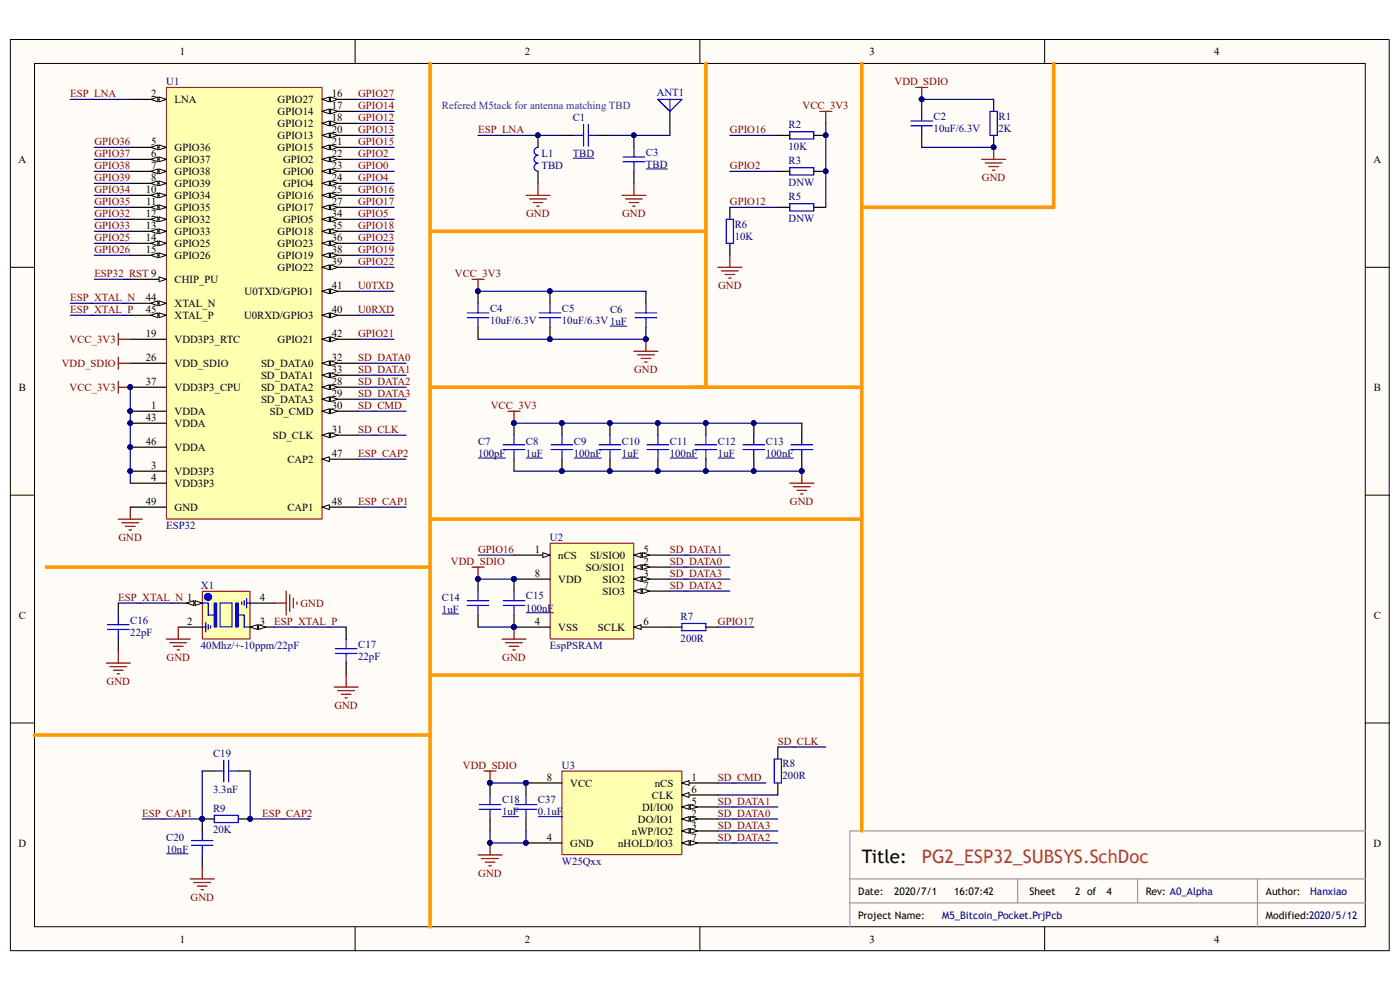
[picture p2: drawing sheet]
<svg xmlns="http://www.w3.org/2000/svg" width="297mm" height="210mm" viewBox="0 0 297 210" stroke-linecap="round" stroke-linejoin="round" font-family="sans-serif">
<path d="M2.2 8.4h292.5v193.3h-292.5z" fill="#fffcf8"/>
<path d="M2.2 8.4h292.5v193.3h-292.5z" fill="none" stroke="#000" stroke-width=".21"/>
<path d="M7.4 13.5h282.2v183.1h-282.2z" fill="#fffcf8"/>
<g fill="none" stroke="#000" stroke-width=".21">
<path d="M7.3 13.5h282.3v183.1h-282.3zM75.3 8.4v5.1M148.5 8.4v5.1M221.6 8.4v5.1M2.2 56.7h5.1M289.7 56.7h5.1M2.2 105h5.1M289.7 105h5.1M2.2 153.4h5.1M289.7 153.4h5.1M75.3 196.6v5.1M148.5 196.6v5.1"/>
<path d="M221.6 196.6v5.1"/>
</g>
<path d="M25.1 80.9v2.5M25.1 82.1h2.5M25.1 110.1h5.1M25.9 110.9h3.5M26.6 111.7h2.1M27.4 112.4h.5M27.6 107.6v2.5" fill="none" stroke="#800000" stroke-width=".25"/>
<circle cx="27.6" cy="82.1" r=".48" fill="#000080" stroke="#000080" stroke-width=".21"/>
<path d="M43 125.5h10v10.1h-10z" fill="#ffffb0"/>
<path d="M42.9 125.4h10.1v10.2h-10.1z" fill="none" stroke="#800000" stroke-width=".21"/>
<circle cx="44.1" cy="126.6" r=".74" fill="#00f" stroke="#00f" stroke-width=".25"/>
<path d="M42.9 127.9h.1M44.2 130.5h1.3M50.5 130.5h1.3M53.1 133h.1" fill="none" stroke="#00f" stroke-width=".25"/>
<path d="M46.7 127.9h2.5v5.1h-2.5z" fill-rule="evenodd" fill="#ffffb0" stroke="#00f" stroke-width=".25"/>
<path d="M42.9 127.9h1.3v2.6M51.8 130.5v2.5h1.3" fill="none" stroke="#00f" stroke-width=".25"/>
<path d="M45.5 127.9h.5v5.1h-.5z" fill-rule="evenodd" fill="#00f"/>
<path d="M45.5 127.9h.5v5.1h-.5z" fill="none" stroke="#00f" stroke-width=".25"/>
<path d="M50 127.9h.5v5.1h-.5z" fill-rule="evenodd" fill="#00f"/>
<path d="M42.9 133h.8M43.7 132v2M44.2 132.5v1M44.7 132.8v.5M50 127.9h.5v5.1h-.5zM51.3 127.7v.5M51.8 127.4v1M52.3 126.9v2.1M52.3 127.9h.8" fill="none" stroke="#00f" stroke-width=".25"/>
<path d="M37.8 127.9h5.1" fill="none" stroke="#000" stroke-width=".25"/>
<path d="M41.4 127.4l1.5 .5-1.5 .5z" fill="#fffcf8"/>
<path d="M41.4 127.4l1.5 .5-1.5 .5z" fill="none" stroke="#000" stroke-width=".21"/>
<path d="M39.6 127.9l1.5-.5v1z" fill="#fffcf8"/>
<path d="M39.6 127.9l1.5-.5v1z" fill="none" stroke="#000" stroke-width=".21"/>
<path d="M37.8 133h5.1M53.1 133h5.1" fill="none" stroke="#000" stroke-width=".25"/>
<path d="M53.1 133l1.5-.5v1z" fill="#fffcf8"/>
<path d="M53.1 133l1.5-.5v1z" fill="none" stroke="#000" stroke-width=".21"/>
<path d="M54.9 132.5l1.5 .5-1.5 .5z" fill="#fffcf8"/>
<path d="M54.9 132.5l1.5 .5-1.5 .5z" fill="none" stroke="#000" stroke-width=".21"/>
<g fill="none" stroke="#000" stroke-width=".25">
<path d="M114.1 28.7v2.6M114.1 36.4v2.5M119.2 28.7h2.6M126.9 28.7h2.5M134.5 28.7v2.6M134.5 36.4v2.5M137 61.8v2.5M137 69.4v2.6M109 89.8v2.5M109 97.4v2.6M119.2 89.8v2.5M119.2 97.4v2.6"/>
<path d="M129.4 89.8v2.5M129.4 97.4v2.6M25.1 127.9v2.6M25.1 135.6v2.5M53.1 127.9h5.1M73.4 133v2.6M73.4 140.7v2.5M42.9 163.6h2.6M45.5 173.7h-2.6v2.6M50.5 163.6h2.6M50.5 173.7h2.6M42.9 181.4v2.5"/>
</g>
<g fill="none" stroke="#00f" stroke-width=".25">
<path d="M114.1 31.3a.83 .83 0 0 0-.8 .8 .83 .83 0 0 0 .8 .8M114.1 33a.83 .83 0 0 0-.8 .8 .83 .83 0 0 0 .8 .8 .84 .84 0 0 0-.8 .9 .84 .84 0 0 0 .8 .8M121.8 28.7h2M123.8 26.4v4.6M124.8 28.7h2.1M124.8 26.4v4.6M132.2 33.3h4.6M132.2 34.3h4.6M134.5 31.3v2M134.5 34.3v2.1M134.7 66.4h4.6M134.7 67.4h4.6"/>
<path d="M137 64.3v2.1M137 67.4v2M106.8 94.4h4.5M106.8 95.4h4.5M109 92.3v2.1M109 95.4v2M116.9 94.4h4.6M116.9 95.4h4.6M119.2 92.3v2.1M119.2 95.4v2M127.1 94.4h4.6M127.1 95.4h4.6"/>
<path d="M129.4 92.3v2.1M129.4 95.4v2M22.8 133.5h4.6M22.8 132.5h4.6M25.1 130.5v2M25.1 133.5v2.1M71.1 138.6h4.6M71.1 137.6h4.6M73.4 135.6v2M73.4 138.6v2.1M40.6 178.3h4.6M40.6 179.3h4.6"/>
<path d="M42.9 176.3v2M42.9 179.3v2.1M45.5 163.6h2M45.5 173h5v1.5h-5zM47.5 161.3v4.5M48.5 163.6h2M48.5 161.3v4.5"/>
</g>
<g fill="none" stroke="#800000" stroke-width=".25">
<path d="M194.3 18.5h2.5M195.5 18.5v2.6M114.1 38.9v2.5M134.5 38.9v2.5M208.3 33.8h5.1M209 34.6h3.6M209.8 35.3h2M210.6 36.1h.5M210.8 31.3v2.5M100.1 59.2h2.6M101.4 59.2v2.6M111.6 41.4h5.1"/>
<path d="M112.4 42.2h3.5M113.1 43h2.1M113.9 43.7h.5M131.9 41.4h5.1M132.7 42.2h3.6M133.5 43h2M134.2 43.7h.5M134.5 74.5h5.1M135.3 75.3h3.5M136 76h2.1M136.8 76.8h.5M137 72v2.5"/>
<path d="M170.1 100v2.5M167.6 102.5h5M168.3 103.3h3.6M169.1 104h2M169.8 104.8h.6M25.1 138.1v2.6M35.3 135.6h5.1M36 136.3h3.6M36.8 137.1h2M37.6 137.9h.5M37.8 133v2.6M58.2 127.9h2.5"/>
<path d="M60.7 125.4v5.1M61.5 126.2v3.5M62.2 126.9v2.1M63 127.7v.5M22.6 140.7h5M23.3 141.4h3.6M24.1 142.2h2M24.8 142.9h.6M70.9 145.7h5.1M71.7 146.5h3.5M72.4 147.3h2.1M73.2 148h.5"/>
<path d="M73.4 143.2v2.5M104 178.8v2.6M40.4 186.5h5.1M41.1 187.2h3.6M41.9 188h2M42.7 188.7h.5M42.9 183.9v2.6M101.4 181.4h5.1M102.2 182.1h3.5M102.9 182.9h2.1M103.7 183.7h.5"/>
</g>
<g fill="#000080" stroke="#000080" stroke-width=".21">
<circle cx="114.1" cy="28.7" r=".48"/>
<circle cx="134.5" cy="28.7" r=".48"/>
<circle cx="103.9" cy="178.8" r=".48"/>
<circle cx="42.9" cy="173.7" r=".48"/>
<circle cx="53.1" cy="173.7" r=".48"/>
<circle cx="101.4" cy="61.8" r=".48"/>
<circle cx="137" cy="71.9" r=".48"/>
<circle cx="109" cy="89.8" r=".48"/>
<circle cx="119.2" cy="99.9" r=".48"/>
<circle cx="119.2" cy="89.8" r=".48"/>
<circle cx="129.4" cy="99.9" r=".48"/>
<circle cx="129.4" cy="89.8" r=".48"/>
<circle cx="195.5" cy="21.1" r=".48"/>
<circle cx="210.8" cy="31.2" r=".48"/>
<circle cx="170.1" cy="99.9" r=".48"/>
</g>
<path d="M121.5 33.6h4.6M137 35.9h4.6M129.4 69.2h3.6M101.4 97.2h5.9M111.6 97.2h3.6M121.8 97.2h5.8M35.3 181.1h4.7" fill="none" stroke="#000080" stroke-width=".21"/>
<path d="M35.3 18.6h33v91.5h-33z" fill="#ffffb0"/>
<path d="M35.3 18.5h33v91.6h-33z" fill="none" stroke="#800000" stroke-width=".21"/>
<path d="M27.6 21.1h7.7M27.6 87.2h7.7" fill="none" stroke="#000" stroke-width=".25"/>
<circle cx="27.6" cy="87.2" r=".48" fill="#000080" stroke="#000080" stroke-width=".21"/>
<path d="M33.7 20.6l1.6 .5-1.6 .5z" fill="#fffcf8"/>
<path d="M33.7 20.6l1.6 .5-1.6 .5z" fill="none" stroke="#000" stroke-width=".21"/>
<path d="M32 21.1l1.5-.5v1z" fill="#fffcf8"/>
<path d="M32 21.1l1.5-.5v1z" fill="none" stroke="#000" stroke-width=".21"/>
<path d="M27.6 31.3h7.7M27.6 100h7.7M27.6 102.5h7.7" fill="none" stroke="#000" stroke-width=".25"/>
<circle cx="27.6" cy="99.9" r=".48" fill="#000080" stroke="#000080" stroke-width=".21"/>
<path d="M33.7 30.8l1.6 .5-1.6 .5z" fill="#fffcf8"/>
<path d="M33.7 30.8l1.6 .5-1.6 .5z" fill="none" stroke="#000" stroke-width=".21"/>
<path d="M32 31.3l1.5-.5v1z" fill="#fffcf8"/>
<path d="M32 31.3l1.5-.5v1z" fill="none" stroke="#000" stroke-width=".21"/>
<path d="M27.6 33.8h7.7" fill="none" stroke="#000" stroke-width=".25"/>
<path d="M33.7 33.3l1.6 .5-1.6 .5z" fill="#fffcf8"/>
<path d="M33.7 33.3l1.6 .5-1.6 .5z" fill="none" stroke="#000" stroke-width=".21"/>
<path d="M32 33.8l1.5-.5v1z" fill="#fffcf8"/>
<path d="M32 33.8l1.5-.5v1z" fill="none" stroke="#000" stroke-width=".21"/>
<path d="M27.6 36.4h7.7" fill="none" stroke="#000" stroke-width=".25"/>
<path d="M33.7 35.8l1.6 .6-1.6 .5z" fill="#fffcf8"/>
<path d="M33.7 35.8l1.6 .6-1.6 .5z" fill="none" stroke="#000" stroke-width=".21"/>
<path d="M32 36.4l1.5-.6v1.1z" fill="#fffcf8"/>
<path d="M32 36.4l1.5-.6v1.1z" fill="none" stroke="#000" stroke-width=".21"/>
<path d="M27.6 38.9h7.7" fill="none" stroke="#000" stroke-width=".25"/>
<path d="M33.7 38.4l1.6 .5-1.6 .5z" fill="#fffcf8"/>
<path d="M33.7 38.4l1.6 .5-1.6 .5z" fill="none" stroke="#000" stroke-width=".21"/>
<path d="M32 38.9l1.5-.5v1z" fill="#fffcf8"/>
<path d="M32 38.9l1.5-.5v1z" fill="none" stroke="#000" stroke-width=".21"/>
<path d="M27.6 59.2h7.7" fill="none" stroke="#000" stroke-width=".25"/>
<path d="M33.7 58.7l1.6 .5-1.6 .6z" fill="#fffcf8"/>
<path d="M33.7 58.7l1.6 .5-1.6 .6z" fill="none" stroke="#000" stroke-width=".21"/>
<path d="M27.6 41.4h7.7" fill="none" stroke="#000" stroke-width=".25"/>
<path d="M33.7 40.9l1.6 .5-1.6 .5z" fill="#fffcf8"/>
<path d="M33.7 40.9l1.6 .5-1.6 .5z" fill="none" stroke="#000" stroke-width=".21"/>
<path d="M32 41.4l1.5-.5v1z" fill="#fffcf8"/>
<path d="M32 41.4l1.5-.5v1z" fill="none" stroke="#000" stroke-width=".21"/>
<path d="M27.6 44h7.7" fill="none" stroke="#000" stroke-width=".25"/>
<path d="M33.7 43.5l1.6 .5-1.6 .5z" fill="#fffcf8"/>
<path d="M33.7 43.5l1.6 .5-1.6 .5z" fill="none" stroke="#000" stroke-width=".21"/>
<path d="M32 44l1.5-.5v1z" fill="#fffcf8"/>
<path d="M32 44l1.5-.5v1z" fill="none" stroke="#000" stroke-width=".21"/>
<path d="M27.6 46.5h7.7" fill="none" stroke="#000" stroke-width=".25"/>
<path d="M33.7 46l1.6 .5-1.6 .5z" fill="#fffcf8"/>
<path d="M33.7 46l1.6 .5-1.6 .5z" fill="none" stroke="#000" stroke-width=".21"/>
<path d="M32 46.5l1.5-.5v1z" fill="#fffcf8"/>
<path d="M32 46.5l1.5-.5v1z" fill="none" stroke="#000" stroke-width=".21"/>
<path d="M27.6 49.1h7.7" fill="none" stroke="#000" stroke-width=".25"/>
<path d="M33.7 48.6l1.6 .5-1.6 .5z" fill="#fffcf8"/>
<path d="M33.7 48.6l1.6 .5-1.6 .5z" fill="none" stroke="#000" stroke-width=".21"/>
<path d="M32 49.1l1.5-.5v1z" fill="#fffcf8"/>
<path d="M32 49.1l1.5-.5v1z" fill="none" stroke="#000" stroke-width=".21"/>
<path d="M27.6 51.6h7.7" fill="none" stroke="#000" stroke-width=".25"/>
<path d="M33.7 51.1l1.6 .5-1.6 .5z" fill="#fffcf8"/>
<path d="M33.7 51.1l1.6 .5-1.6 .5z" fill="none" stroke="#000" stroke-width=".21"/>
<path d="M32 51.6l1.5-.5v1z" fill="#fffcf8"/>
<path d="M32 51.6l1.5-.5v1z" fill="none" stroke="#000" stroke-width=".21"/>
<path d="M27.6 54.2h7.7" fill="none" stroke="#000" stroke-width=".25"/>
<path d="M33.7 53.7l1.6 .5-1.6 .5z" fill="#fffcf8"/>
<path d="M33.7 53.7l1.6 .5-1.6 .5z" fill="none" stroke="#000" stroke-width=".21"/>
<path d="M32 54.2l1.5-.5v1z" fill="#fffcf8"/>
<path d="M32 54.2l1.5-.5v1z" fill="none" stroke="#000" stroke-width=".21"/>
<path d="M68.3 21.1h7.7" fill="none" stroke="#000" stroke-width=".25"/>
<path d="M68.3 21.1l1.6-.5v1z" fill="#fffcf8"/>
<path d="M68.3 21.1l1.6-.5v1z" fill="none" stroke="#000" stroke-width=".21"/>
<path d="M70.1 20.6l1.6 .5-1.6 .5z" fill="#fffcf8"/>
<path d="M70.1 20.6l1.6 .5-1.6 .5z" fill="none" stroke="#000" stroke-width=".21"/>
<path d="M68.3 23.6h7.7" fill="none" stroke="#000" stroke-width=".25"/>
<path d="M68.3 23.6l1.6-.5v1z" fill="#fffcf8"/>
<path d="M68.3 23.6l1.6-.5v1z" fill="none" stroke="#000" stroke-width=".21"/>
<path d="M70.1 23.1l1.6 .5-1.6 .5z" fill="#fffcf8"/>
<path d="M70.1 23.1l1.6 .5-1.6 .5z" fill="none" stroke="#000" stroke-width=".21"/>
<path d="M68.3 26.2h7.7" fill="none" stroke="#000" stroke-width=".25"/>
<path d="M68.3 26.2l1.6-.5v1z" fill="#fffcf8"/>
<path d="M68.3 26.2l1.6-.5v1z" fill="none" stroke="#000" stroke-width=".21"/>
<path d="M70.1 25.7l1.6 .5-1.6 .5z" fill="#fffcf8"/>
<path d="M70.1 25.7l1.6 .5-1.6 .5z" fill="none" stroke="#000" stroke-width=".21"/>
<path d="M68.3 28.7h7.7" fill="none" stroke="#000" stroke-width=".25"/>
<path d="M68.3 28.7l1.6-.5v1z" fill="#fffcf8"/>
<path d="M68.3 28.7l1.6-.5v1z" fill="none" stroke="#000" stroke-width=".21"/>
<path d="M70.1 28.2l1.6 .5-1.6 .5z" fill="#fffcf8"/>
<path d="M70.1 28.2l1.6 .5-1.6 .5z" fill="none" stroke="#000" stroke-width=".21"/>
<path d="M68.3 31.3h7.7" fill="none" stroke="#000" stroke-width=".25"/>
<path d="M68.3 31.3l1.6-.5v1z" fill="#fffcf8"/>
<path d="M68.3 31.3l1.6-.5v1z" fill="none" stroke="#000" stroke-width=".21"/>
<path d="M70.1 30.8l1.6 .5-1.6 .5z" fill="#fffcf8"/>
<path d="M70.1 30.8l1.6 .5-1.6 .5z" fill="none" stroke="#000" stroke-width=".21"/>
<path d="M68.3 33.8h7.7M27.6 72h7.7" fill="none" stroke="#000" stroke-width=".25"/>
<path d="M68.3 33.8l1.6-.5v1z" fill="#fffcf8"/>
<path d="M68.3 33.8l1.6-.5v1z" fill="none" stroke="#000" stroke-width=".21"/>
<path d="M70.1 33.3l1.6 .5-1.6 .5z" fill="#fffcf8"/>
<path d="M70.1 33.3l1.6 .5-1.6 .5z" fill="none" stroke="#000" stroke-width=".21"/>
<path d="M68.3 36.4h7.7" fill="none" stroke="#000" stroke-width=".25"/>
<path d="M68.3 36.4l1.6-.6v1.1z" fill="#fffcf8"/>
<path d="M68.3 36.4l1.6-.6v1.1z" fill="none" stroke="#000" stroke-width=".21"/>
<path d="M70.1 35.8l1.6 .6-1.6 .5z" fill="#fffcf8"/>
<path d="M70.1 35.8l1.6 .6-1.6 .5z" fill="none" stroke="#000" stroke-width=".21"/>
<path d="M68.3 38.9h7.7" fill="none" stroke="#000" stroke-width=".25"/>
<path d="M68.3 38.9l1.6-.5v1z" fill="#fffcf8"/>
<path d="M68.3 38.9l1.6-.5v1z" fill="none" stroke="#000" stroke-width=".21"/>
<path d="M70.1 38.4l1.6 .5-1.6 .5z" fill="#fffcf8"/>
<path d="M70.1 38.4l1.6 .5-1.6 .5z" fill="none" stroke="#000" stroke-width=".21"/>
<path d="M68.3 41.4h7.7" fill="none" stroke="#000" stroke-width=".25"/>
<path d="M68.3 41.4l1.6-.5v1z" fill="#fffcf8"/>
<path d="M68.3 41.4l1.6-.5v1z" fill="none" stroke="#000" stroke-width=".21"/>
<path d="M70.1 40.9l1.6 .5-1.6 .5z" fill="#fffcf8"/>
<path d="M70.1 40.9l1.6 .5-1.6 .5z" fill="none" stroke="#000" stroke-width=".21"/>
<path d="M68.3 44h7.7M27.6 77.1h7.7" fill="none" stroke="#000" stroke-width=".25"/>
<path d="M68.3 44l1.6-.5v1z" fill="#fffcf8"/>
<path d="M68.3 44l1.6-.5v1z" fill="none" stroke="#000" stroke-width=".21"/>
<path d="M70.1 43.5l1.6 .5-1.6 .5z" fill="#fffcf8"/>
<path d="M70.1 43.5l1.6 .5-1.6 .5z" fill="none" stroke="#000" stroke-width=".21"/>
<path d="M68.3 82.1h7.7" fill="none" stroke="#000" stroke-width=".25"/>
<path d="M68.3 82.1l1.6-.5v1.1z" fill="#fffcf8"/>
<path d="M68.3 82.1l1.6-.5v1.1z" fill="none" stroke="#000" stroke-width=".21"/>
<path d="M70.1 81.6l1.6 .5-1.6 .6z" fill="#fffcf8"/>
<path d="M70.1 81.6l1.6 .5-1.6 .6z" fill="none" stroke="#000" stroke-width=".21"/>
<path d="M68.3 84.7h7.7" fill="none" stroke="#000" stroke-width=".25"/>
<path d="M68.3 84.7l1.6-.5v1z" fill="#fffcf8"/>
<path d="M68.3 84.7l1.6-.5v1z" fill="none" stroke="#000" stroke-width=".21"/>
<path d="M70.1 84.2l1.6 .5-1.6 .5z" fill="#fffcf8"/>
<path d="M70.1 84.2l1.6 .5-1.6 .5z" fill="none" stroke="#000" stroke-width=".21"/>
<path d="M68.3 87.2h7.7" fill="none" stroke="#000" stroke-width=".25"/>
<path d="M68.3 87.2l1.6-.5v1z" fill="#fffcf8"/>
<path d="M68.3 87.2l1.6-.5v1z" fill="none" stroke="#000" stroke-width=".21"/>
<path d="M70.1 86.7l1.6 .5-1.6 .5z" fill="#fffcf8"/>
<path d="M70.1 86.7l1.6 .5-1.6 .5z" fill="none" stroke="#000" stroke-width=".21"/>
<path d="M68.3 92.3h7.7" fill="none" stroke="#000" stroke-width=".25"/>
<path d="M68.3 92.3l1.6-.5v1z" fill="#fffcf8"/>
<path d="M68.3 92.3l1.6-.5v1z" fill="none" stroke="#000" stroke-width=".21"/>
<path d="M70.1 91.8l1.6 .5-1.6 .5z" fill="#fffcf8"/>
<path d="M70.1 91.8l1.6 .5-1.6 .5z" fill="none" stroke="#000" stroke-width=".21"/>
<path d="M68.3 77.1h7.7" fill="none" stroke="#000" stroke-width=".25"/>
<path d="M68.3 77.1l1.6-.6v1.1z" fill="#fffcf8"/>
<path d="M68.3 77.1l1.6-.6v1.1z" fill="none" stroke="#000" stroke-width=".21"/>
<path d="M70.1 76.5l1.6 .6-1.6 .5z" fill="#fffcf8"/>
<path d="M70.1 76.5l1.6 .6-1.6 .5z" fill="none" stroke="#000" stroke-width=".21"/>
<path d="M68.3 79.6h7.7" fill="none" stroke="#000" stroke-width=".25"/>
<path d="M68.3 79.6l1.6-.5v1z" fill="#fffcf8"/>
<path d="M68.3 79.6l1.6-.5v1z" fill="none" stroke="#000" stroke-width=".21"/>
<path d="M70.1 79.1l1.6 .5-1.6 .5z" fill="#fffcf8"/>
<path d="M70.1 79.1l1.6 .5-1.6 .5z" fill="none" stroke="#000" stroke-width=".21"/>
<path d="M68.3 46.5h7.7" fill="none" stroke="#000" stroke-width=".25"/>
<path d="M68.3 46.5l1.6-.5v1z" fill="#fffcf8"/>
<path d="M68.3 46.5l1.6-.5v1z" fill="none" stroke="#000" stroke-width=".21"/>
<path d="M70.1 46l1.6 .5-1.6 .5z" fill="#fffcf8"/>
<path d="M70.1 46l1.6 .5-1.6 .5z" fill="none" stroke="#000" stroke-width=".21"/>
<path d="M68.3 49.1h7.7" fill="none" stroke="#000" stroke-width=".25"/>
<path d="M68.3 49.1l1.6-.5v1z" fill="#fffcf8"/>
<path d="M68.3 49.1l1.6-.5v1z" fill="none" stroke="#000" stroke-width=".21"/>
<path d="M70.1 48.6l1.6 .5-1.6 .5z" fill="#fffcf8"/>
<path d="M70.1 48.6l1.6 .5-1.6 .5z" fill="none" stroke="#000" stroke-width=".21"/>
<path d="M68.3 51.6h7.7" fill="none" stroke="#000" stroke-width=".25"/>
<path d="M68.3 51.6l1.6-.5v1z" fill="#fffcf8"/>
<path d="M68.3 51.6l1.6-.5v1z" fill="none" stroke="#000" stroke-width=".21"/>
<path d="M70.1 51.1l1.6 .5-1.6 .5z" fill="#fffcf8"/>
<path d="M70.1 51.1l1.6 .5-1.6 .5z" fill="none" stroke="#000" stroke-width=".21"/>
<path d="M68.3 54.2h7.7M27.6 82.1h7.7" fill="none" stroke="#000" stroke-width=".25"/>
<circle cx="27.6" cy="82.1" r=".48" fill="#000080" stroke="#000080" stroke-width=".21"/>
<path d="M68.3 54.2l1.6-.5v1z" fill="#fffcf8"/>
<path d="M68.3 54.2l1.6-.5v1z" fill="none" stroke="#000" stroke-width=".21"/>
<path d="M70.1 53.7l1.6 .5-1.6 .5z" fill="#fffcf8"/>
<path d="M70.1 53.7l1.6 .5-1.6 .5z" fill="none" stroke="#000" stroke-width=".21"/>
<path d="M68.3 56.7h7.7" fill="none" stroke="#000" stroke-width=".25"/>
<path d="M68.3 56.7l1.6-.5v1z" fill="#fffcf8"/>
<path d="M68.3 56.7l1.6-.5v1z" fill="none" stroke="#000" stroke-width=".21"/>
<path d="M70.1 56.2l1.6 .5-1.6 .5z" fill="#fffcf8"/>
<path d="M70.1 56.2l1.6 .5-1.6 .5z" fill="none" stroke="#000" stroke-width=".21"/>
<path d="M68.3 66.9h7.7" fill="none" stroke="#000" stroke-width=".25"/>
<path d="M68.3 66.9l1.6-.5v1z" fill="#fffcf8"/>
<path d="M68.3 66.9l1.6-.5v1z" fill="none" stroke="#000" stroke-width=".21"/>
<path d="M70.1 66.4l1.6 .5-1.6 .5z" fill="#fffcf8"/>
<path d="M70.1 66.4l1.6 .5-1.6 .5z" fill="none" stroke="#000" stroke-width=".21"/>
<path d="M68.3 61.8h7.7" fill="none" stroke="#000" stroke-width=".25"/>
<path d="M68.3 61.8l1.6-.5v1z" fill="#fffcf8"/>
<path d="M68.3 61.8l1.6-.5v1z" fill="none" stroke="#000" stroke-width=".21"/>
<path d="M70.1 61.3l1.6 .5-1.6 .5z" fill="#fffcf8"/>
<path d="M70.1 61.3l1.6 .5-1.6 .5z" fill="none" stroke="#000" stroke-width=".21"/>
<path d="M68.3 72h7.7" fill="none" stroke="#000" stroke-width=".25"/>
<path d="M68.3 72l1.6-.5v1z" fill="#fffcf8"/>
<path d="M68.3 72l1.6-.5v1z" fill="none" stroke="#000" stroke-width=".21"/>
<path d="M70.1 71.5l1.6 .5-1.6 .5z" fill="#fffcf8"/>
<path d="M70.1 71.5l1.6 .5-1.6 .5z" fill="none" stroke="#000" stroke-width=".21"/>
<path d="M27.6 64.3h7.7M27.6 89.8h7.7" fill="none" stroke="#000" stroke-width=".25"/>
<circle cx="27.6" cy="89.8" r=".48" fill="#000080" stroke="#000080" stroke-width=".21"/>
<path d="M33.7 63.8l1.6 .5-1.6 .5z" fill="#fffcf8"/>
<path d="M33.7 63.8l1.6 .5-1.6 .5z" fill="none" stroke="#000" stroke-width=".21"/>
<path d="M32 64.3l1.5-.5v1z" fill="#fffcf8"/>
<path d="M32 64.3l1.5-.5v1z" fill="none" stroke="#000" stroke-width=".21"/>
<path d="M27.6 66.9h7.7" fill="none" stroke="#000" stroke-width=".25"/>
<path d="M33.7 66.4l1.6 .5-1.6 .5z" fill="#fffcf8"/>
<path d="M33.7 66.4l1.6 .5-1.6 .5z" fill="none" stroke="#000" stroke-width=".21"/>
<path d="M32 66.9l1.5-.5v1z" fill="#fffcf8"/>
<path d="M32 66.9l1.5-.5v1z" fill="none" stroke="#000" stroke-width=".21"/>
<path d="M27.6 94.9h7.7M68.3 97.4h7.7" fill="none" stroke="#000" stroke-width=".25"/>
<circle cx="27.6" cy="94.8" r=".48" fill="#000080" stroke="#000080" stroke-width=".21"/>
<path d="M68.3 97.4l1.6-.5v1z" fill="#fffcf8"/>
<path d="M68.3 97.4l1.6-.5v1z" fill="none" stroke="#000" stroke-width=".21"/>
<path d="M68.3 107.6h7.7" fill="none" stroke="#000" stroke-width=".25"/>
<path d="M68.3 107.6l1.6-.5v1z" fill="#fffcf8"/>
<path d="M68.3 107.6l1.6-.5v1z" fill="none" stroke="#000" stroke-width=".21"/>
<g fill="none" stroke="#000" stroke-width=".25">
<path d="M142.1 23.6v5.1M101.4 61.8v2.5M101.4 69.4v2.6M116.7 61.8v2.5M116.7 69.4v2.6M139.6 89.8v2.5M139.6 97.4v2.6M149.8 89.8v2.5M149.8 97.4v2.6M159.9 89.8v2.5M159.9 97.4v2.6M170.1 89.8v2.5"/>
<path d="M170.1 97.4v2.6M27.6 107.6h7.7"/>
</g>
<g fill="#000080" stroke="#000080" stroke-width=".21">
<circle cx="27.6" cy="87.2" r=".48"/>
<circle cx="27.6" cy="99.9" r=".48"/>
<circle cx="27.6" cy="82.1" r=".48"/>
<circle cx="27.6" cy="89.8" r=".48"/>
<circle cx="27.6" cy="94.8" r=".48"/>
<circle cx="109" cy="89.8" r=".48"/>
<circle cx="139.6" cy="99.9" r=".48"/>
<circle cx="139.6" cy="89.8" r=".48"/>
<circle cx="149.7" cy="99.9" r=".48"/>
<circle cx="149.7" cy="89.8" r=".48"/>
<circle cx="159.9" cy="99.9" r=".48"/>
<circle cx="159.9" cy="89.8" r=".48"/>
<circle cx="170.1" cy="99.9" r=".48"/>
<circle cx="101.4" cy="61.8" r=".48"/>
<circle cx="116.7" cy="61.8" r=".48"/>
<circle cx="116.7" cy="71.9" r=".48"/>
</g>
<path d="M25.1 70.7v2.5M25.1 75.8v2.5M25.1 72h2.5M25.1 77.1h2.5M107.8 87.2h2.5M109 87.2v2.6" fill="none" stroke="#800000" stroke-width=".25"/>
<g fill="none" stroke="#00f" stroke-width=".25">
<path d="M139.6 21.1h5.1l-2.6 2.5zM142.1 21.1v2.5M99.1 67.4h4.6M99.1 66.4h4.6M101.4 64.3v2.1M101.4 67.4v2M114.4 67.4h4.6M114.4 66.4h4.6M116.7 64.3v2.1M116.7 67.4v2M137.3 94.4h4.6M137.3 95.4h4.6"/>
<path d="M139.6 92.3v2.1M139.6 95.4v2M147.5 94.4h4.5M147.5 95.4h4.5M149.8 92.3v2.1M149.8 95.4v2M157.6 94.4h4.6M157.6 95.4h4.6M159.9 92.3v2.1M159.9 95.4v2M167.8 94.4h4.6M167.8 95.4h4.6"/>
<path d="M170.1 92.3v2.1M170.1 95.4v2"/>
</g>
<path d="M131.9 97.2h3.6M142.1 97.2h5.9M152.3 97.2h3.6M162.5 97.2h5.8" fill="none" stroke="#000080" stroke-width=".21"/>
<path d="M116.8 115.3h17.7v20.3h-17.7z" fill="#ffffb0"/>
<path d="M116.7 115.2h17.8v20.4h-17.8z" fill="none" stroke="#800000" stroke-width=".21"/>
<path d="M109 117.8h7.7" fill="none" stroke="#000" stroke-width=".25"/>
<path d="M115.2 117.3l1.5 .5-1.5 .5z" fill="#fffcf8"/>
<path d="M115.2 117.3l1.5 .5-1.5 .5z" fill="none" stroke="#000" stroke-width=".21"/>
<path d="M134.5 120.3h7.6" fill="none" stroke="#000" stroke-width=".25"/>
<path d="M134.5 120.3l1.5-.5v1z" fill="#fffcf8"/>
<path d="M134.5 120.3l1.5-.5v1z" fill="none" stroke="#000" stroke-width=".21"/>
<path d="M136.3 119.8l1.5 .5-1.5 .5z" fill="#fffcf8"/>
<path d="M136.3 119.8l1.5 .5-1.5 .5z" fill="none" stroke="#000" stroke-width=".21"/>
<path d="M134.5 122.9h7.6" fill="none" stroke="#000" stroke-width=".25"/>
<path d="M134.5 122.9l1.5-.6v1.1z" fill="#fffcf8"/>
<path d="M134.5 122.9l1.5-.6v1.1z" fill="none" stroke="#000" stroke-width=".21"/>
<path d="M136.3 122.3l1.5 .6-1.5 .5z" fill="#fffcf8"/>
<path d="M136.3 122.3l1.5 .6-1.5 .5z" fill="none" stroke="#000" stroke-width=".21"/>
<path d="M134.5 117.8h7.6M109 133h7.7" fill="none" stroke="#000" stroke-width=".25"/>
<circle cx="109" cy="133" r=".48" fill="#000080" stroke="#000080" stroke-width=".21"/>
<path d="M134.5 117.8l1.5-.5v1z" fill="#fffcf8"/>
<path d="M134.5 117.8l1.5-.5v1z" fill="none" stroke="#000" stroke-width=".21"/>
<path d="M136.3 117.3l1.5 .5-1.5 .5z" fill="#fffcf8"/>
<path d="M136.3 117.3l1.5 .5-1.5 .5z" fill="none" stroke="#000" stroke-width=".21"/>
<path d="M134.5 133h7.6" fill="none" stroke="#000" stroke-width=".25"/>
<path d="M134.5 133l1.5-.5v1z" fill="#fffcf8"/>
<path d="M134.5 133l1.5-.5v1z" fill="none" stroke="#000" stroke-width=".21"/>
<path d="M134.5 125.4h7.6" fill="none" stroke="#000" stroke-width=".25"/>
<path d="M134.5 125.4l1.5-.5v1z" fill="#fffcf8"/>
<path d="M134.5 125.4l1.5-.5v1z" fill="none" stroke="#000" stroke-width=".21"/>
<path d="M136.3 124.9l1.5 .5-1.5 .5z" fill="#fffcf8"/>
<path d="M136.3 124.9l1.5 .5-1.5 .5z" fill="none" stroke="#000" stroke-width=".21"/>
<g fill="none" stroke="#000" stroke-width=".25">
<path d="M165 28.7h2.6M165 36.4h2.6M172.6 28.7h2.6M172.6 36.4h2.6M195.5 21.1v2.5M195.5 28.7v2.6M210.8 21.1v2.5M210.8 28.7v2.6M154.8 44v2.5M154.8 51.6v2.6M165 44h2.6M172.6 44h2.6"/>
<path d="M101.4 122.9v2.5M101.4 130.5v2.5M109 130.5v2.5M116.7 122.9h-7.7v2.5M142.1 133h2.6M149.8 133h2.5"/>
</g>
<g fill="#000080" stroke="#000080" stroke-width=".21">
<circle cx="109" cy="122.8" r=".48"/>
<circle cx="109" cy="133" r=".48"/>
<circle cx="101.4" cy="122.8" r=".48"/>
<circle cx="195.5" cy="21.1" r=".48"/>
<circle cx="210.8" cy="31.2" r=".48"/>
<circle cx="175.2" cy="28.7" r=".48"/>
<circle cx="175.2" cy="36.3" r=".48"/>
</g>
<g fill="none" stroke="#800000" stroke-width=".25">
<path d="M173.9 23.6h2.6M175.2 23.6v2.6M152.3 56.7h5.1M153.1 57.5h3.5M153.8 58.2h2.1M154.6 59h.5M154.8 54.2v2.5M100.1 120.3h2.6M101.4 120.3v2.6M106.5 135.6h5.1M107.3 136.3h3.5M108 137.1h2.1"/>
<path d="M108.8 137.9h.5M109 133v2.6"/>
</g>
<g fill="none" stroke="#00f" stroke-width=".25">
<path d="M167.6 28h5v1.5h-5zM167.6 35.6h5v1.5h-5zM193.3 26.7h4.5M193.3 25.7h4.5M195.5 23.6v2.1M195.5 26.7v2M210 23.6h1.6v5.1h-1.6zM154.1 46.5h1.5v5.1h-1.5zM167.6 43.2h5v1.5h-5zM99.1 127.4h4.6M99.1 128.4h4.6M101.4 125.4v2"/>
<path d="M101.4 128.4v2.1M106.8 127.4h4.5M106.8 128.4h4.5M109 125.4v2M109 128.4v2.1M144.7 132.3h5.1v1.5h-5.1z"/>
</g>
<path d="M93.8 130.2h3.6M111.6 130h5.9" fill="none" stroke="#000080" stroke-width=".21"/>
<path d="M289.7 176.3h-109.4v20.3M180.3 186.5h109.4M180.3 191.5h109.4M215.9 186.5v5M241.3 186.5v5M266.8 186.5v10.1" fill="none" stroke="#999" stroke-width=".25"/>
<path d="M91.2 13.5v106.8h-81.4M149.8 13.5v68.6M182.8 13.5v162.8M223.5 13.5v30.5h-40.7M91.2 49.1h58.6M91.2 82.1h91.6M91.2 110.1h91.6M91.2 120.3v76.3M7.3 155.9h83.9M91.2 143.2h91.6" fill="none" stroke="#f90" stroke-width=".76"/>
<path d="M119.3 163.6h25.4v17.7h-25.4z" fill="#ffffb0"/>
<path d="M119.2 163.6h25.5v17.7h-25.5z" fill="none" stroke="#800000" stroke-width=".21"/>
<path d="M144.7 166.1h7.6" fill="none" stroke="#000" stroke-width=".25"/>
<path d="M144.7 166.1l1.5-.5v1z" fill="#fffcf8"/>
<path d="M144.7 166.1l1.5-.5v1z" fill="none" stroke="#000" stroke-width=".21"/>
<path d="M144.7 173.7h7.6" fill="none" stroke="#000" stroke-width=".25"/>
<path d="M144.7 173.7l1.5-.5v1z" fill="#fffcf8"/>
<path d="M144.7 173.7l1.5-.5v1z" fill="none" stroke="#000" stroke-width=".21"/>
<path d="M146.4 173.2l1.6 .5-1.6 .5z" fill="#fffcf8"/>
<path d="M146.4 173.2l1.6 .5-1.6 .5z" fill="none" stroke="#000" stroke-width=".21"/>
<path d="M144.7 176.3h7.6" fill="none" stroke="#000" stroke-width=".25"/>
<path d="M144.7 176.3l1.5-.5v1z" fill="#fffcf8"/>
<path d="M144.7 176.3l1.5-.5v1z" fill="none" stroke="#000" stroke-width=".21"/>
<path d="M146.4 175.8l1.6 .5-1.6 .5z" fill="#fffcf8"/>
<path d="M146.4 175.8l1.6 .5-1.6 .5z" fill="none" stroke="#000" stroke-width=".21"/>
<path d="M111.6 178.8h7.6M144.7 171.2h7.6" fill="none" stroke="#000" stroke-width=".25"/>
<circle cx="111.6" cy="178.8" r=".48" fill="#000080" stroke="#000080" stroke-width=".21"/>
<path d="M144.7 171.2l1.5-.5v1z" fill="#fffcf8"/>
<path d="M144.7 171.2l1.5-.5v1z" fill="none" stroke="#000" stroke-width=".21"/>
<path d="M146.4 170.7l1.6 .5-1.6 .5z" fill="#fffcf8"/>
<path d="M146.4 170.7l1.6 .5-1.6 .5z" fill="none" stroke="#000" stroke-width=".21"/>
<path d="M144.7 168.6h7.6" fill="none" stroke="#000" stroke-width=".25"/>
<path d="M144.7 168.6l1.5-.5v1.1z" fill="#fffcf8"/>
<path d="M144.7 168.6l1.5-.5v1.1z" fill="none" stroke="#000" stroke-width=".21"/>
<path d="M144.7 178.8h7.6" fill="none" stroke="#000" stroke-width=".25"/>
<path d="M144.7 178.8l1.5-.5v1z" fill="#fffcf8"/>
<path d="M144.7 178.8l1.5-.5v1z" fill="none" stroke="#000" stroke-width=".21"/>
<path d="M146.4 178.3l1.6 .5-1.6 .5z" fill="#fffcf8"/>
<path d="M146.4 178.3l1.6 .5-1.6 .5z" fill="none" stroke="#000" stroke-width=".21"/>
<path d="M165 158.5v2.5M104 166.1v2.5M104 173.7v2.6M111.6 173.7v2.6M119.2 166.1h-7.6v2.5M165 166.1v2.5" fill="none" stroke="#000" stroke-width=".25"/>
<g fill="#000080" stroke="#000080" stroke-width=".21">
<circle cx="111.6" cy="166.1" r=".48"/>
<circle cx="111.6" cy="178.8" r=".48"/>
<circle cx="103.9" cy="166.1" r=".48"/>
<circle cx="27.6" cy="82.1" r=".48"/>
<circle cx="27.6" cy="87.2" r=".48"/>
<circle cx="27.6" cy="89.8" r=".48"/>
<circle cx="27.6" cy="94.8" r=".48"/>
<circle cx="27.6" cy="99.9" r=".48"/>
<circle cx="114.1" cy="28.7" r=".48"/>
<circle cx="134.5" cy="28.7" r=".48"/>
<circle cx="42.9" cy="173.7" r=".48"/>
<circle cx="53.1" cy="173.7" r=".48"/>
<circle cx="101.4" cy="61.8" r=".48"/>
<circle cx="116.7" cy="61.8" r=".48"/>
<circle cx="137" cy="71.9" r=".48"/>
<circle cx="116.7" cy="71.9" r=".48"/>
<circle cx="170.1" cy="99.9" r=".48"/>
<circle cx="159.9" cy="99.9" r=".48"/>
<circle cx="149.7" cy="99.9" r=".48"/>
<circle cx="139.6" cy="99.9" r=".48"/>
<circle cx="129.4" cy="99.9" r=".48"/>
<circle cx="119.2" cy="99.9" r=".48"/>
<circle cx="109" cy="89.8" r=".48"/>
<circle cx="119.2" cy="89.8" r=".48"/>
<circle cx="129.4" cy="89.8" r=".48"/>
<circle cx="139.6" cy="89.8" r=".48"/>
<circle cx="149.7" cy="89.8" r=".48"/>
<circle cx="159.9" cy="89.8" r=".48"/>
<circle cx="109" cy="133" r=".48"/>
<circle cx="101.4" cy="122.8" r=".48"/>
<circle cx="109" cy="122.8" r=".48"/>
<circle cx="195.5" cy="21.1" r=".48"/>
<circle cx="210.8" cy="31.2" r=".48"/>
<circle cx="175.2" cy="28.7" r=".48"/>
<circle cx="175.2" cy="36.3" r=".48"/>
<circle cx="103.9" cy="178.8" r=".48"/>
</g>
<path d="M102.7 163.6h2.5M104 163.6v2.5" fill="none" stroke="#800000" stroke-width=".25"/>
<path d="M101.7 170.7h4.6M101.7 171.7h4.6M104 168.6v2.1M104 171.7v2M109.3 170.7h4.6M109.3 171.7h4.6M111.6 168.6v2.1M111.6 171.7v2M164.3 161h1.5v5.1h-1.5z" fill="none" stroke="#00f" stroke-width=".25"/>
<path d="M106.5 173.2h3.6M114.1 173.2h5.3" fill="none" stroke="#000080" stroke-width=".21"/>
<g fill="none" stroke="#000080" stroke-width=".25">
<path d="M14.9 21.1h12.7M20 31.3h7.6M20 33.8h7.6M20 36.4h7.6M20 38.9h7.6M76 21.1h7.6M76 31.3h7.6M76 33.8h7.6M76 36.4h7.6M76 38.9h7.6M76 23.6h7.6M76 26.2h7.6"/>
<path d="M76 28.7h7.6M101.4 28.7h17.8M129.4 28.7h12.7M154.8 36.4h10.2M154.8 28.7h10.2M175.2 26.2v17.8M195.5 21.1h15.3M195.5 31.3h15.3M20 59.2h7.6M20 41.4h7.6M20 44h7.6M20 46.5h7.6"/>
<path d="M20 49.1h7.6M20 51.6h7.6M20 54.2h7.6M76 41.4h7.6M76 44h7.6M76 46.5h7.6M76 49.1h7.6M76 51.6h7.6M76 54.2h7.6M76 56.7h7.6M154.8 44h10.2M14.9 64.3h12.7"/>
<path d="M14.9 66.9h12.7M76 66.9h7.6M76 61.8h7.6M76 72h7.6M76 77.1h10.2M76 79.6h10.2M101.4 61.8h35.6M101.4 72h35.6M27.6 82.1v20.4M76 97.4h10.2M76 82.1h10.2M76 84.7h10.2"/>
<path d="M76 87.2h10.2M76 92.3h10.2M109 100h61.1M109 89.8h61.1M76 107.6h10.2M101.4 117.8h7.6M142.1 117.8h12.7M25.1 127.9h12.7M58.2 133h15.2M101.4 133h7.6M101.4 122.9h7.6M142.1 122.9h12.7"/>
<path d="M142.1 120.3h12.7M142.1 125.4h12.7M152.3 133h7.6M165 158.5h10.2M42.9 163.6v10.1h-12.7M53.1 163.6v10.1h12.7M104 176.3v2.5h7.6v-2.5M104 166.1h7.6M152.3 173.7h12.7M152.3 166.1h10.2M152.3 171.2h12.7M152.3 176.3h12.7"/>
<path d="M152.3 178.8h12.7M152.3 168.6h12.7"/>
</g>
<text font-size="3.9" x="182.8" y="183">Title:</text>
<text font-size="3.9" fill="#cc4125" x="195.5" y="183">PG2_ESP32_SUBSYS.SchDoc</text>
<g font-size="2.3">
<text x="38.2" y="11.7">1</text>
<text x="111.3" y="11.7">2</text>
<text x="184.5" y="11.7">3</text>
<text x="257.6" y="11.7">4</text>
<text x="32.1" y="20.6">2</text>
<text x="37" y="21.8">LNA</text>
<text x="58.9" y="21.8">GPIO27</text>
<text x="70.4" y="20.6">16</text>
<text x="70.4" y="23.1">17</text>
<text x="58.9" y="24.4">GPIO14</text>
<text x="58.9" y="27">GPIO12</text>
<text x="58.9" y="29.5">GPIO13</text>
<text x="70.4" y="25.7">18</text>
<text x="70.4" y="28.2">20</text>
<text x="3.9" y="34.6">A</text>
<text x="32.1" y="30.8">5</text>
<text x="32.1" y="33.3">6</text>
<text x="32.1" y="35.9">7</text>
<text x="37" y="32">GPIO36</text>
<text x="37" y="34.6">GPIO37</text>
<text x="58.9" y="32">GPIO15</text>
<text x="60.1" y="34.6">GPIO2</text>
<text x="70.4" y="30.8">21</text>
<text x="70.4" y="33.3">22</text>
<text x="70.4" y="35.9">23</text>
<text x="291.4" y="34.6">A</text>
<text x="30.9" y="40.9">10</text>
<text x="32.1" y="38.4">8</text>
<text x="37" y="37.1">GPIO38</text>
<text x="37" y="39.7">GPIO39</text>
<text x="60.1" y="37.1">GPIO0</text>
<text x="60.1" y="39.7">GPIO4</text>
<text x="70.4" y="38.4">24</text>
<text x="70.4" y="40.9">25</text>
<text x="30.9" y="46">12</text>
<text x="31" y="43.5">11</text>
<text x="37" y="42.2">GPIO34</text>
<text x="37" y="44.7">GPIO35</text>
<text x="37" y="47.3">GPIO32</text>
<text x="58.9" y="42.2">GPIO16</text>
<text x="58.9" y="44.7">GPIO17</text>
<text x="60.1" y="47.3">GPIO5</text>
<text x="70.4" y="43.5">27</text>
<text x="70.4" y="46">34</text>
<text x="30.9" y="48.6">13</text>
<text x="30.9" y="51.1">14</text>
<text x="30.9" y="53.7">15</text>
<text x="37" y="49.8">GPIO33</text>
<text x="37" y="52.4">GPIO25</text>
<text x="58.9" y="49.8">GPIO18</text>
<text x="58.9" y="52.4">GPIO23</text>
<text x="70.4" y="48.6">35</text>
<text x="70.4" y="51.1">36</text>
<text x="70.4" y="53.7">38</text>
<text x="37" y="54.9">GPIO26</text>
<text x="58.9" y="54.9">GPIO19</text>
<text x="58.9" y="57.5">GPIO22</text>
<text x="70.4" y="56.2">39</text>
<text x="30.9" y="63.8">44</text>
<text x="37" y="60">CHIP_PU</text>
<text x="37" y="65.1">XTAL_N</text>
<text x="51.9" y="62.6">U0TXD/GPIO1</text>
<text x="70.4" y="61.3">41</text>
<text x="30.9" y="71.5">19</text>
<text x="30.9" y="66.4">45</text>
<text x="37" y="67.6">XTAL_P</text>
<text x="51.8" y="67.6">U0RXD/GPIO3</text>
<text x="70.4" y="66.4">40</text>
<text x="70.4" y="71.5">42</text>
<text x="30.9" y="76.6">26</text>
<text x="37" y="72.7">VDD3P3_RTC</text>
<text x="37" y="77.9">VDD_SDIO</text>
<text x="55.4" y="77.9">SD_DATA0</text>
<text x="58.9" y="72.7">GPIO21</text>
<text x="70.4" y="76.6">32</text>
<text x="4" y="82.9">B</text>
<text x="30.9" y="81.7">37</text>
<text x="37" y="82.9">VDD3P3_CPU</text>
<text x="55.4" y="82.9">SD_DATA2</text>
<text x="55.4" y="80.4">SD_DATA1</text>
<text x="70.4" y="81.7">28</text>
<text x="70.4" y="79.1">33</text>
<text x="291.5" y="82.9">B</text>
<text x="30.9" y="89.3">43</text>
<text x="32.1" y="86.7">1</text>
<text x="37" y="88">VDDA</text>
<text x="55.4" y="85.5">SD_DATA3</text>
<text x="57.2" y="88">SD_CMD</text>
<text x="70.4" y="84.2">29</text>
<text x="70.4" y="86.7">30</text>
<text x="30.9" y="94.4">46</text>
<text x="37" y="90.6">VDDA</text>
<text x="37" y="95.6">VDDA</text>
<text x="57.9" y="93.1">SD_CLK</text>
<text x="70.4" y="91.8">31</text>
<text x="32.1" y="99.4">3</text>
<text x="32.1" y="102">4</text>
<text x="37" y="100.7">VDD3P3</text>
<text x="61" y="98.2">CAP2</text>
<text x="70.4" y="96.9">47</text>
<text x="30.9" y="107.1">49</text>
<text x="37" y="103.3">VDD3P3</text>
<text x="70.4" y="107.1">48</text>
<text x="37" y="108.4">GND</text>
<text x="61" y="108.4">CAP1</text>
<text x="113.5" y="117.3">1</text>
<text x="118.4" y="118.5">nCS</text>
<text x="125.2" y="118.5">SI/SIO0</text>
<text x="136.5" y="119.8">2</text>
<text x="136.5" y="117.3">5</text>
<text x="113.5" y="122.3">8</text>
<text x="118.4" y="123.6">VDD</text>
<text x="124.3" y="121.1">SO/SIO1</text>
<text x="127.8" y="123.6">SIO2</text>
<text x="136.5" y="122.3">3</text>
<text x="136.5" y="124.9">7</text>
<text x="4" y="131.3">C</text>
<text x="55.1" y="127.4">4</text>
<text x="127.8" y="126.2">SIO3</text>
<text x="291.5" y="131.3">C</text>
<text x="39.7" y="132.5">2</text>
<text x="55.1" y="132.5">3</text>
<text x="113.5" y="132.5">4</text>
<text x="118.4" y="133.8">VSS</text>
<text x="126.8" y="133.8">SCLK</text>
<text x="136.5" y="132.5">6</text>
<text x="116" y="165.6">8</text>
<text x="121" y="166.9">VCC</text>
<text x="138.9" y="166.9">nCS</text>
<text x="146.7" y="165.6">1</text>
<text x="136.2" y="172">DI/IO0</text>
<text x="138.3" y="169.4">CLK</text>
<text x="146.7" y="173.2">2</text>
<text x="146.7" y="170.7">5</text>
<text x="146.7" y="168.1">6</text>
<text x="3.9" y="179.6">D</text>
<text x="116" y="178.3">4</text>
<text x="121" y="179.6">GND</text>
<text x="131.1" y="179.6">nHOLD/IO3</text>
<text x="134.1" y="177">nWP/IO2</text>
<text x="135.3" y="174.5">DO/IO1</text>
<text x="146.7" y="175.8">3</text>
<text x="146.7" y="178.3">7</text>
<text x="291.4" y="179.6">D</text>
<text x="38.2" y="199.9">1</text>
<text x="111.3" y="199.9">2</text>
<text x="184.5" y="199.9">3</text>
<text x="257.6" y="199.9">4</text>
</g>
<g font-size="2.3" fill="#800000">
<text x="14.9" y="20.6">ESP_LNA</text>
<text x="76" y="23.1">GPIO14</text>
<text x="76" y="20.6">GPIO27</text>
<text x="170.3" y="23.1">VCC_3V3</text>
<text x="189.8" y="18">VDD_SDIO</text>
<text x="76" y="28.2">GPIO13</text>
<text x="76" y="25.7">GPIO12</text>
<text x="101.4" y="28.2">ESP_LNA</text>
<text x="154.9" y="28.2">GPIO16</text>
<text x="20" y="30.8">GPIO36</text>
<text x="20" y="33.3">GPIO37</text>
<text x="20" y="35.9">GPIO38</text>
<text x="76" y="30.8">GPIO15</text>
<text x="76" y="33.3">GPIO2</text>
<text x="76" y="35.9">GPIO0</text>
<text x="154.9" y="35.9">GPIO2</text>
<text x="20" y="38.4">GPIO39</text>
<text x="20" y="40.9">GPIO34</text>
<text x="76" y="40.9">GPIO16</text>
<text x="76" y="38.4">GPIO4</text>
<text x="208.3" y="38.4">GND</text>
<text x="20" y="46">GPIO32</text>
<text x="20" y="43.5">GPIO35</text>
<text x="76" y="43.5">GPIO17</text>
<text x="76" y="46">GPIO5</text>
<text x="111.6" y="46">GND</text>
<text x="132" y="46">GND</text>
<text x="154.9" y="43.5">GPIO12</text>
<text x="20" y="51.1">GPIO25</text>
<text x="20" y="53.7">GPIO26</text>
<text x="20" y="48.6">GPIO33</text>
<text x="76" y="48.6">GPIO18</text>
<text x="76" y="53.7">GPIO19</text>
<text x="76" y="51.1">GPIO23</text>
<text x="20" y="58.8">ESP32_RST 9</text>
<text x="76" y="56.2">GPIO22</text>
<text x="96.5" y="58.8">VCC_3V3</text>
<text x="14.9" y="63.8">ESP_XTAL_N</text>
<text x="76" y="61.3">U0TXD</text>
<text x="152.4" y="61.3">GND</text>
<text x="14.9" y="66.4">ESP_XTAL_P</text>
<text x="76" y="66.4">U0RXD</text>
<text x="76" y="71.5">GPIO21</text>
<text x="13.1" y="77.9">VDD_SDIO</text>
<text x="14.8" y="72.7">VCC_3V3</text>
<text x="76" y="76.6">SD_DATA0</text>
<text x="14.8" y="82.9">VCC_3V3</text>
<text x="76" y="79.1">SD_DATA1</text>
<text x="76" y="81.7">SD_DATA2</text>
<text x="134.5" y="79.1">GND</text>
<text x="76" y="84.2">SD_DATA3</text>
<text x="76" y="86.7">SD_CMD</text>
<text x="104.1" y="86.7">VCC_3V3</text>
<text x="76" y="91.8">SD_CLK</text>
<text x="76" y="96.9">ESP_CAP2</text>
<text x="76" y="107.1">ESP_CAP1</text>
<text x="167.6" y="107.1">GND</text>
<text x="25.1" y="114.7">GND</text>
<text x="95.7" y="119.8">VDD_SDIO</text>
<text x="101.4" y="117.3">GPIO16</text>
<text x="142.1" y="117.3">SD_DATA1</text>
<text x="142.1" y="119.8">SD_DATA0</text>
<text x="142.1" y="122.3">SD_DATA3</text>
<text x="142.1" y="124.9">SD_DATA2</text>
<text x="25.1" y="127.4">ESP_XTAL_N 1</text>
<text x="63.8" y="128.7">GND</text>
<text x="58.2" y="132.5">ESP_XTAL_P</text>
<text x="152.3" y="132.5">GPIO17</text>
<text x="35.3" y="140.2">GND</text>
<text x="106.6" y="140.2">GND</text>
<text x="22.6" y="145.2">GND</text>
<text x="71" y="150.3">GND</text>
<text x="165" y="158">SD_CLK</text>
<text x="98.2" y="163.1">VDD_SDIO</text>
<text x="152.3" y="165.6">SD_CMD</text>
<text x="30.2" y="173.2">ESP_CAP1</text>
<text x="55.6" y="173.2">ESP_CAP2</text>
<text x="152.3" y="170.7">SD_DATA1</text>
<text x="152.3" y="173.2">SD_DATA0</text>
<text x="152.3" y="175.8">SD_DATA3</text>
<text x="152.3" y="178.3">SD_DATA2</text>
<text x="101.5" y="186">GND</text>
<text x="40.4" y="191.1">GND</text>
</g>
<g font-size="2.3" fill="#000080">
<text x="35.3" y="18">U1</text>
<text x="139.3" y="20.3">ANT1</text>
<text x="121.5" y="25.7">C1</text>
<text x="167.3" y="27.2">R2</text>
<text x="198.1" y="25.4">C2</text>
<text x="198.1" y="28">10uF/6.3V</text>
<text x="211.8" y="25.4">R1</text>
<text x="211.8" y="28">2K</text>
<text x="114.9" y="33.3">L1</text>
<text x="114.9" y="35.9">TBD</text>
<text x="121.5" y="33.3">TBD</text>
<text x="137" y="33.1">C3</text>
<text x="137" y="35.6">TBD</text>
<text x="167.3" y="31.8">10K</text>
<text x="167.3" y="34.8">R3</text>
<text x="167.3" y="39.4">DNW</text>
<text x="167.3" y="42.5">R5</text>
<text x="167.3" y="47">DNW</text>
<text x="155.9" y="48.3">R6</text>
<text x="155.9" y="50.9">10K</text>
<text x="104" y="66.1">C4</text>
<text x="104" y="68.7">10uF/6.3V</text>
<text x="119.2" y="66.1">C5</text>
<text x="119.2" y="68.7">10uF/6.3V1uF</text>
<text x="129.4" y="66.4">C6</text>
<text x="101.4" y="94.4">C7</text>
<text x="111.6" y="94.4">C8</text>
<text x="121.8" y="94.4">C9</text>
<text x="132" y="94.4">C10</text>
<text x="142.1" y="94.4">C11</text>
<text x="152.3" y="94.4">C12</text>
<text x="162.5" y="94.4">C13</text>
<text x="101.4" y="96.9">100pF</text>
<text x="111.6" y="96.9">1uF</text>
<text x="121.8" y="96.9">100nF</text>
<text x="132" y="96.9">1uF</text>
<text x="142.1" y="96.9">100nF</text>
<text x="152.3" y="96.9">1uF</text>
<text x="162.5" y="96.9">100nF</text>
<text x="35.3" y="112.2">ESP32</text>
<text x="116.7" y="114.7">U2</text>
<text x="42.6" y="124.9">X1</text>
<text x="93.8" y="127.4">C14</text>
<text x="93.8" y="130">1uF</text>
<text x="111.6" y="127.2">C15</text>
<text x="111.6" y="129.8">100nF</text>
<text x="144.4" y="131.5">R7</text>
<text x="27.6" y="132.3">C16</text>
<text x="27.6" y="134.8">22pF</text>
<text x="42.6" y="137.6">40Mhz/+-10ppm/22pF</text>
<text x="76" y="137.4">C17</text>
<text x="116.7" y="137.6">EspPSRAM</text>
<text x="144.4" y="136.1">200R</text>
<text x="76" y="139.9">22pF</text>
<text x="45.2" y="160.5">C19</text>
<text x="119.2" y="163.1">U3</text>
<text x="166" y="162.8">R8</text>
<text x="166" y="165.4">200R</text>
<text x="45.2" y="168.1">3.3nF</text>
<text x="45.2" y="172.2">R9</text>
<text x="106.5" y="170.4">C18</text>
<text x="106.5" y="173">1uF</text>
<text x="114.1" y="170.4">C37</text>
<text x="114.1" y="173">0.1uF</text>
<text x="35.3" y="178.3">C20</text>
<text x="45.2" y="176.8">20K</text>
<text x="35.3" y="180.8">10nF</text>
<text x="119.2" y="183.4">W25Qxx</text>
</g>
<text font-size="2.3" fill="#1c4587" x="93.8" y="23.1">Refered M5tack for antenna matching TBD</text>
<g font-size="2.2">
<text x="182.1" y="189.8">Date:</text>
<text x="189.7" y="189.8">2020/7/1</text>
<text x="202.4" y="189.8">16:07:42</text>
<text x="218.4" y="189.8">Sheet</text>
<text x="228.1" y="189.8">2 of</text>
<text x="234.7" y="189.8">4</text>
<text x="243.1" y="189.8">Rev: A0_Alpha</text>
<text x="268.6" y="189.8">Author:</text>
<text x="182.1" y="194.9">Project Name:</text>
<text x="268.6" y="194.9">Modified:2020/5/12</text>
</g>
<g font-size="2.2" fill="#000080">
<text x="278" y="189.8">Hanxiao</text>
<text x="199.9" y="194.9">M5_Bitcoin_Pocket.PrjPcb</text>
</g>
</svg>
